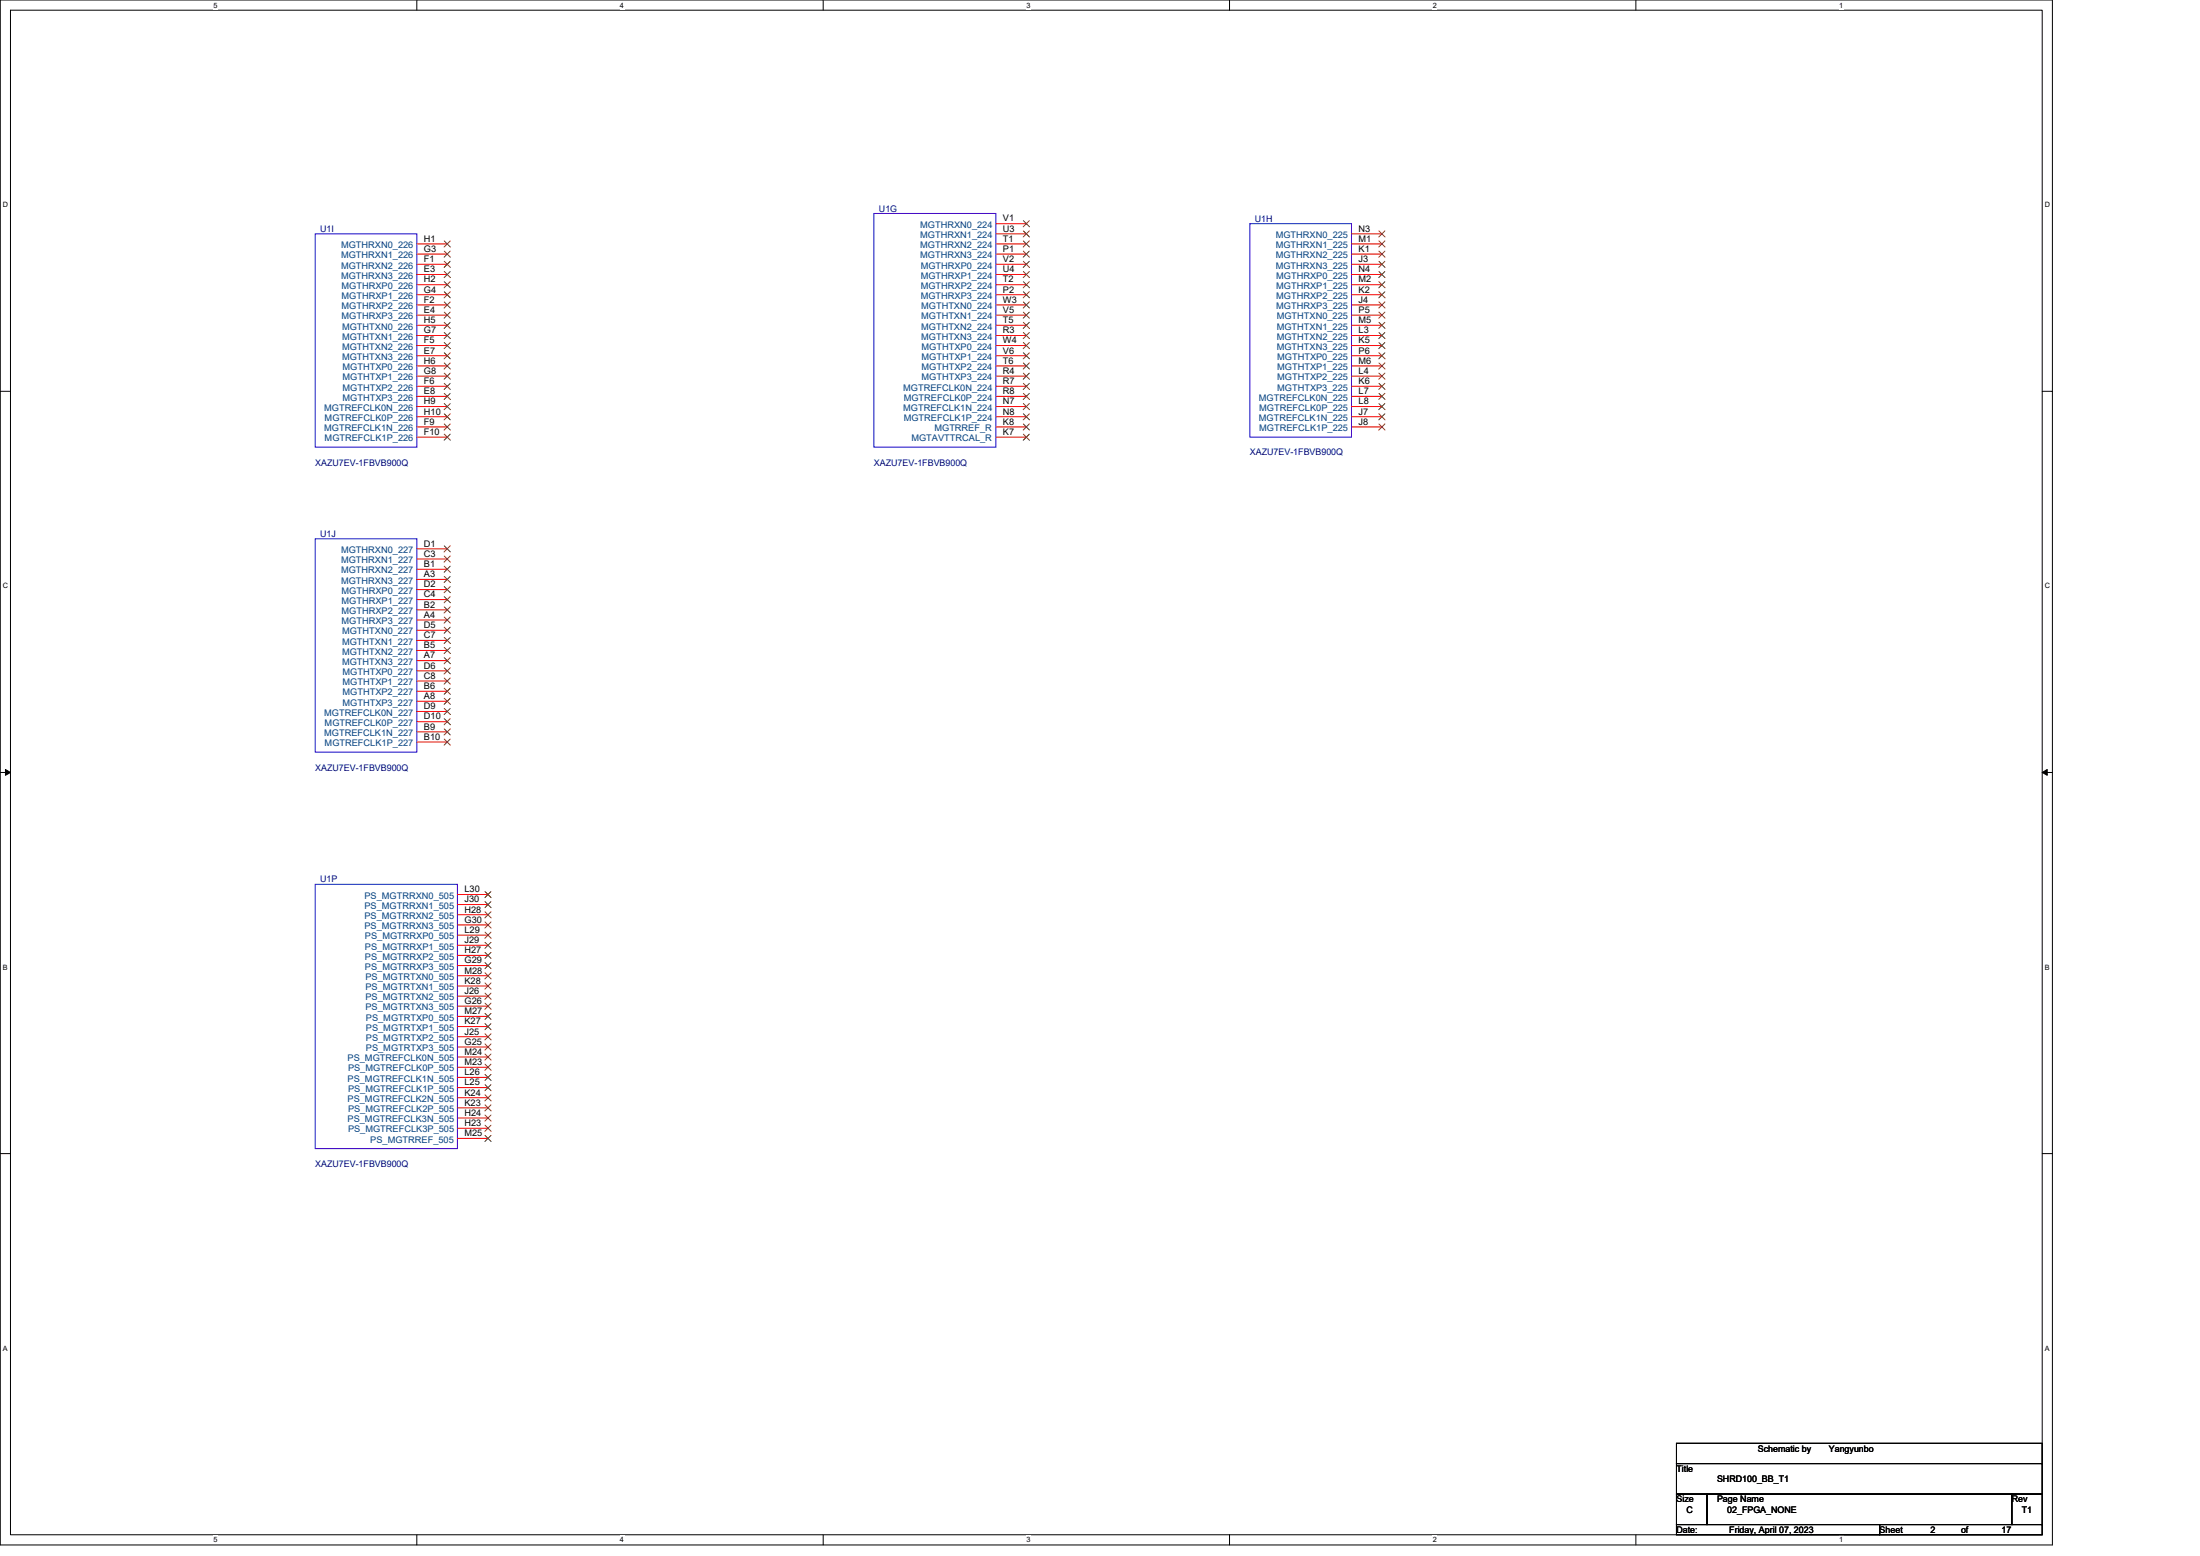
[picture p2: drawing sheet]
<svg xmlns="http://www.w3.org/2000/svg" width="297mm" height="210mm" viewBox="0 0 297 210" stroke-linecap="round" stroke-linejoin="round" font-family="sans-serif">
<path d="M0 0h277.1v208.5h-277.1zM1.4 1.4h274.3v205.7h-274.3z" fill="none" stroke="#000" stroke-width=".14"/>
<g fill="#fff">
<path d="M28.8 .1h.6v1.1h-.6z"/>
<path d="M28.8 207.3h.6v1.1h-.6z"/>
</g>
<path d="M56.3 0v1.4M56.3 207.1v1.4" fill="none" stroke="#000" stroke-width=".14"/>
<g fill="#fff">
<path d="M83.7 .1h.6v1.1h-.6z"/>
<path d="M83.7 207.3h.6v1.1h-.6z"/>
</g>
<path d="M111.1 0v1.4M111.1 207.1v1.4" fill="none" stroke="#000" stroke-width=".14"/>
<g fill="#fff">
<path d="M138.6 .1h.5v1.1h-.5z"/>
<path d="M138.6 207.3h.5v1.1h-.5z"/>
</g>
<path d="M166 0v1.4M166 207.1v1.4" fill="none" stroke="#000" stroke-width=".14"/>
<g fill="#fff">
<path d="M193.4 .1h.6v1.1h-.6z"/>
<path d="M193.4 207.3h.6v1.1h-.6z"/>
</g>
<path d="M220.9 0v1.4M220.9 207.1v1.4" fill="none" stroke="#000" stroke-width=".14"/>
<g fill="#fff">
<path d="M248.3 .1h.6v1.1h-.6z"/>
<path d="M248.3 207.3h.6v1.1h-.6z"/>
<path d="M.4 27.1h.7v1.1h-.7z"/>
<path d="M276.1 27.1h.7v1.1h-.7z"/>
<path d="M.4 78.5h.7v1.1h-.7z"/>
<path d="M276.1 78.5h.7v1.1h-.7z"/>
</g>
<path d="M0 52.8h1.4M275.7 52.8h1.4" fill="none" stroke="#000" stroke-width=".14"/>
<g fill="#fff">
<path d="M.4 130h.7v1.1h-.7z"/>
<path d="M276.1 130h.7v1.1h-.7z"/>
</g>
<path d="M0 104.2h1.4M275.7 104.2h1.4" fill="none" stroke="#000" stroke-width=".14"/>
<path d="M.7 103.8l.7 .4-.7 .4zM275.7 104.2l.7-.4v.8z" fill="#000" stroke="#000" stroke-width=".14"/>
<g fill="#fff">
<path d="M.4 181.4h.7v1.1h-.7z"/>
<path d="M276.1 181.4h.7v1.1h-.7z"/>
</g>
<path d="M0 155.7h1.4M275.7 155.7h1.4M226.4 194.8h49.3v2.7h-49.3zM226.4 197.5h49.3v4.1h-49.3zM226.4 201.6h4.1v4.1h-4.1zM226.4 205.7h27.4v1.4h-27.4zM230.5 201.6h41.1v4.1h-41.1zM253.8 205.7h21.9v1.4h-21.9zM271.6 201.6h4.1v4.1h-4.1z" fill="none" stroke="#000" stroke-width=".14"/>
<path d="M42.6 31.6h13.7v28.7h-13.7zM118 28.8h16.5v31.5h-16.5zM168.8 30.2h13.7v28.8h-13.7zM42.6 72.7h13.7v28.8h-13.7zM42.6 119.3h19.2v35.7h-19.2z" fill="none" stroke="#00f" stroke-width=".14"/>
<g fill="none" stroke="#f00" stroke-width=".14">
<path d="M56.3 32.9h4.1M56.3 34.3h4.1M56.3 35.7h4.1M56.3 37h4.1M56.3 38.4h4.1M56.3 39.8h4.1M134.5 30.2h4.1M134.5 31.6h4.1M134.5 32.9h4.1M134.5 34.3h4.1M134.5 35.7h4.1M134.5 37h4.1"/>
<path d="M134.5 38.4h4.1M134.5 39.8h4.1M182.5 31.6h4.1M182.5 32.9h4.1M182.5 34.3h4.1M182.5 35.7h4.1M182.5 37h4.1M182.5 38.4h4.1M182.5 39.8h4.1M56.3 41.1h4.1M56.3 42.5h4.1M56.3 43.9h4.1"/>
<path d="M56.3 45.3h4.1M56.3 46.6h4.1M56.3 48h4.1M56.3 49.4h4.1M56.3 50.8h4.1M56.3 52.1h4.1M56.3 53.5h4.1M56.3 54.9h4.1M56.3 56.2h4.1M56.3 57.6h4.1M56.3 59h4.1M134.5 59h4.1"/>
<path d="M134.5 41.1h4.1M134.5 42.5h4.1M134.5 43.9h4.1M134.5 45.3h4.1M134.5 46.6h4.1M134.5 48h4.1M134.5 49.4h4.1M134.5 50.8h4.1M134.5 52.1h4.1M134.5 53.5h4.1M134.5 54.9h4.1M134.5 56.2h4.1"/>
<path d="M134.5 57.6h4.1M182.5 41.1h4.1M182.5 42.5h4.1M182.5 43.9h4.1M182.5 45.3h4.1M182.5 46.6h4.1M182.5 48h4.1M182.5 49.4h4.1M182.5 50.8h4.1M182.5 52.1h4.1M182.5 53.5h4.1M182.5 54.9h4.1"/>
<path d="M182.5 56.2h4.1M182.5 57.6h4.1M56.3 74.1h4.1M56.3 75.4h4.1M56.3 76.8h4.1M56.3 78.2h4.1M56.3 79.6h4.1M56.3 80.9h4.1M56.3 82.3h4.1M56.3 83.7h4.1M56.3 85h4.1M56.3 86.4h4.1"/>
<path d="M56.3 87.8h4.1M56.3 89.2h4.1M56.3 90.5h4.1M56.3 91.9h4.1M56.3 93.3h4.1M56.3 94.6h4.1M56.3 96h4.1M56.3 97.4h4.1M56.3 98.8h4.1M56.3 100.1h4.1M61.8 120.7h4.1M61.8 122.1h4.1"/>
<path d="M61.8 123.4h4.1M61.8 124.8h4.1M61.8 126.2h4.1M61.8 127.6h4.1M61.8 128.9h4.1M61.8 130.3h4.1M61.8 131.7h4.1M61.8 133.1h4.1M61.8 134.4h4.1M61.8 135.8h4.1M61.8 137.2h4.1M61.8 138.5h4.1"/>
<path d="M61.8 139.9h4.1M61.8 141.3h4.1M61.8 142.6h4.1M61.8 144h4.1M61.8 145.4h4.1M61.8 146.8h4.1M61.8 148.1h4.1M61.8 149.5h4.1M61.8 150.9h4.1M61.8 152.3h4.1M61.8 153.6h4.1"/>
</g>
<g fill="none" stroke="#804000" stroke-width=".14">
<path d="M60 32.5l.8 .8M60 33.9l.8 .8M60 35.3l.8 .8M60 36.6l.8 .9M60 38l.8 .8M60 39.4l.8 .8M60.8 32.5l-.8 .8M60.8 33.9l-.8 .8M60.8 35.3l-.8 .8M60.8 36.6l-.8 .9M60.8 38l-.8 .8M60.8 39.4l-.8 .8"/>
<path d="M138.2 29.8l.8 .8M138.2 31.2l.8 .8M138.2 32.5l.8 .8M138.2 33.9l.8 .8M138.2 35.3l.8 .8M138.2 36.6l.8 .9M138.2 38l.8 .8M138.2 39.4l.8 .8M139 29.8l-.8 .8M139 31.2l-.8 .8M139 32.5l-.8 .8M139 33.9l-.8 .8"/>
<path d="M139 35.3l-.8 .8M139 36.6l-.8 .9M139 38l-.8 .8M139 39.4l-.8 .8M186.2 31.2l.8 .8M186.2 32.5l.8 .8M186.2 33.9l.8 .8M186.2 35.3l.8 .8M186.2 36.6l.8 .9M186.2 38l.8 .8M186.2 39.4l.8 .8M187 31.2l-.8 .8"/>
<path d="M187 32.5l-.8 .8M187 33.9l-.8 .8M187 35.3l-.8 .8M187 36.6l-.8 .9M187 38l-.8 .8M187 39.4l-.8 .8M60 40.7l.8 .9M60 42.1l.8 .8M60 43.5l.8 .8M60 44.9l.8 .8M60 46.2l.8 .9M60 47.6l.8 .8"/>
<path d="M60 49l.8 .8M60 50.4l.8 .8M60 51.7l.8 .9M60 53.1l.8 .8M60 54.5l.8 .8M60 55.8l.8 .9M60 57.2l.8 .8M60 58.6l.8 .8M60.8 40.7l-.8 .9M60.8 42.1l-.8 .8M60.8 43.5l-.8 .8M60.8 44.9l-.8 .8"/>
<path d="M60.8 46.2l-.8 .9M60.8 47.6l-.8 .8M60.8 49l-.8 .8M60.8 50.4l-.8 .8M60.8 51.7l-.8 .9M60.8 53.1l-.8 .8M60.8 54.5l-.8 .8M60.8 55.8l-.8 .9M60.8 57.2l-.8 .8M60.8 58.6l-.8 .8M138.2 58.6l.8 .8M138.2 40.7l.8 .9"/>
<path d="M138.2 42.1l.8 .8M138.2 43.5l.8 .8M138.2 44.9l.8 .8M138.2 46.2l.8 .9M138.2 47.6l.8 .8M138.2 49l.8 .8M138.2 50.4l.8 .8M138.2 51.7l.8 .9M138.2 53.1l.8 .8M138.2 54.5l.8 .8M138.2 55.8l.8 .9M138.2 57.2l.8 .8"/>
<path d="M139 58.6l-.8 .8M139 40.7l-.8 .9M139 42.1l-.8 .8M139 43.5l-.8 .8M139 44.9l-.8 .8M139 46.2l-.8 .9M139 47.6l-.8 .8M139 49l-.8 .8M139 50.4l-.8 .8M139 51.7l-.8 .9M139 53.1l-.8 .8M139 54.5l-.8 .8"/>
<path d="M139 55.8l-.8 .9M139 57.2l-.8 .8M186.2 40.7l.8 .9M186.2 42.1l.8 .8M186.2 43.5l.8 .8M186.2 44.9l.8 .8M186.2 46.2l.8 .9M186.2 47.6l.8 .8M186.2 49l.8 .8M186.2 50.4l.8 .8M186.2 51.7l.8 .9M186.2 53.1l.8 .8"/>
<path d="M186.2 54.5l.8 .8M186.2 55.8l.8 .9M186.2 57.2l.8 .8M187 40.7l-.8 .9M187 42.1l-.8 .8M187 43.5l-.8 .8M187 44.9l-.8 .8M187 46.2l-.8 .9M187 47.6l-.8 .8M187 49l-.8 .8M187 50.4l-.8 .8M187 51.7l-.8 .9"/>
<path d="M187 53.1l-.8 .8M187 54.5l-.8 .8M187 55.8l-.8 .9M187 57.2l-.8 .8M60 73.7l.8 .8M60 75l.8 .9M60 76.4l.8 .8M60 77.8l.8 .8M60 79.2l.8 .8M60.8 73.7l-.8 .8M60.8 75l-.8 .9M60.8 76.4l-.8 .8"/>
<path d="M60.8 77.8l-.8 .8M60.8 79.2l-.8 .8M60 80.5l.8 .8M60 81.9l.8 .8M60 83.3l.8 .8M60 84.6l.8 .9M60 86l.8 .8M60 87.4l.8 .8M60 88.8l.8 .8M60 90.1l.8 .9M60 91.5l.8 .8M60 92.9l.8 .8"/>
<path d="M60 94.2l.8 .9M60 95.6l.8 .8M60 97l.8 .8M60 98.4l.8 .8M60 99.7l.8 .9M60.8 80.5l-.8 .8M60.8 81.9l-.8 .8M60.8 83.3l-.8 .8M60.8 84.6l-.8 .9M60.8 86l-.8 .8M60.8 87.4l-.8 .8M60.8 88.8l-.8 .8"/>
<path d="M60.8 90.1l-.8 .9M60.8 91.5l-.8 .8M60.8 92.9l-.8 .8M60.8 94.2l-.8 .9M60.8 95.6l-.8 .8M60.8 97l-.8 .8M60.8 98.4l-.8 .8M60.8 99.7l-.8 .9M65.5 120.3l.8 .8M65.5 121.7l.8 .8M65.5 123l.8 .9M65.5 124.4l.8 .8"/>
<path d="M65.5 125.8l.8 .8M65.5 127.2l.8 .8M65.5 128.5l.8 .8M65.5 129.9l.8 .8M65.5 131.3l.8 .8M65.5 132.7l.8 .8M65.5 134l.8 .9M65.5 135.4l.8 .8M65.5 136.8l.8 .8M65.5 138.1l.8 .9M65.5 139.5l.8 .8M66.3 120.3l-.8 .8"/>
<path d="M66.3 121.7l-.8 .8M66.3 123l-.8 .9M66.3 124.4l-.8 .8M66.3 125.8l-.8 .8M66.3 127.2l-.8 .8M66.3 128.5l-.8 .8M66.3 129.9l-.8 .8M66.3 131.3l-.8 .8M66.3 132.7l-.8 .8M66.3 134l-.8 .9M66.3 135.4l-.8 .8M66.3 136.8l-.8 .8"/>
<path d="M66.3 138.1l-.8 .9M66.3 139.5l-.8 .8M65.5 140.9l.8 .8M65.5 142.2l.8 .9M65.5 143.6l.8 .8M65.5 145l.8 .8M65.5 146.4l.8 .8M65.5 147.7l.8 .9M65.5 149.1l.8 .8M65.5 150.5l.8 .8M65.5 151.8l.8 .9M65.5 153.2l.8 .9"/>
<path d="M66.3 140.9l-.8 .8M66.3 142.2l-.8 .9M66.3 143.6l-.8 .8M66.3 145l-.8 .8M66.3 146.4l-.8 .8M66.3 147.7l-.8 .9M66.3 149.1l-.8 .8M66.3 150.5l-.8 .8M66.3 151.8l-.8 .9M66.3 153.2l-.8 .9"/>
</g>
<g font-size="1.2" fill="#000080">
<text x="118.7" y="28.6">U1G</text>
<text x="169.4" y="29.9">U1H</text>
<text x="43.2" y="31.3">U1I</text>
<text x="42.6" y="62.8">XAZU7EV-1FBVB900Q</text>
<text x="118" y="62.8">XAZU7EV-1FBVB900Q</text>
<text x="168.8" y="61.5">XAZU7EV-1FBVB900Q</text>
<text x="43.2" y="72.5">U1J</text>
<text x="42.6" y="104">XAZU7EV-1FBVB900Q</text>
<text x="43.2" y="119.1">U1P</text>
<text x="42.6" y="157.5">XAZU7EV-1FBVB900Q</text>
</g>
<g font-size="1.2">
<text x="135.4" y="29.9">V1</text>
<text x="57.2" y="32.6">H1</text>
<text x="57.2" y="34">G3</text>
<text x="57.2" y="35.4">F1</text>
<text x="135.4" y="31.3">U3</text>
<text x="135.4" y="32.6">T1</text>
<text x="135.4" y="34">P1</text>
<text x="135.4" y="35.4">V2</text>
<text x="183.4" y="31.3">N3</text>
<text x="183.4" y="32.6">M1</text>
<text x="183.4" y="34">K1</text>
<text x="183.4" y="35.4">J3</text>
<text x="57.2" y="38.1">H2</text>
<text x="57.2" y="39.5">G4</text>
<text x="57.2" y="40.9">F2</text>
<text x="57.2" y="36.7">E3</text>
<text x="135.4" y="36.7">U4</text>
<text x="135.4" y="38.1">T2</text>
<text x="135.4" y="39.5">P2</text>
<text x="135.4" y="40.9">W3</text>
<text x="183.4" y="36.7">N4</text>
<text x="183.4" y="38.1">M2</text>
<text x="183.4" y="39.5">K2</text>
<text x="183.4" y="40.9">J4</text>
<text x="57.2" y="42.2">E4</text>
<text x="57.2" y="43.6">H5</text>
<text x="57.2" y="45">G7</text>
<text x="57.2" y="46.3">F5</text>
<text x="57.2" y="47.7">E7</text>
<text x="135.4" y="46.3">W4</text>
<text x="135.4" y="47.7">V6</text>
<text x="135.4" y="42.2">V5</text>
<text x="135.4" y="43.6">T5</text>
<text x="135.4" y="45">R3</text>
<text x="183.4" y="47.7">P6</text>
<text x="183.4" y="42.2">P5</text>
<text x="183.4" y="43.6">M5</text>
<text x="183.4" y="45">L3</text>
<text x="183.4" y="46.3">K5</text>
<text x="57.2" y="49.1">H6</text>
<text x="57.2" y="50.5">G8</text>
<text x="57.2" y="51.8">F6</text>
<text x="57.2" y="53.2">E8</text>
<text x="135.4" y="49.1">T6</text>
<text x="135.4" y="50.5">R4</text>
<text x="135.4" y="51.8">R7</text>
<text x="135.4" y="53.2">R8</text>
<text x="183.4" y="49.1">M6</text>
<text x="183.4" y="50.5">L4</text>
<text x="183.4" y="51.8">K6</text>
<text x="183.4" y="53.2">L7</text>
<text x="57.2" y="54.6">H9</text>
<text x="57.2" y="57.3">F9</text>
<text x="57.2" y="55.9">H10</text>
<text x="57.2" y="58.7">F10</text>
<text x="135.4" y="54.6">N7</text>
<text x="135.4" y="57.3">K8</text>
<text x="135.4" y="58.7">K7</text>
<text x="135.4" y="55.9">N8</text>
<text x="183.4" y="55.9">J7</text>
<text x="183.4" y="54.6">L8</text>
<text x="183.4" y="57.3">J8</text>
<text x="57.2" y="73.8">D1</text>
<text x="57.2" y="75.1">C3</text>
<text x="57.2" y="76.5">B1</text>
<text x="57.2" y="77.9">A3</text>
<text x="57.2" y="79.3">D2</text>
<text x="57.2" y="80.6">C4</text>
<text x="57.2" y="82">B2</text>
<text x="57.2" y="83.4">A4</text>
<text x="57.2" y="84.8">D5</text>
<text x="57.2" y="86.1">C7</text>
<text x="57.2" y="87.5">B5</text>
<text x="57.2" y="88.9">A7</text>
<text x="57.2" y="90.2">D6</text>
<text x="57.2" y="91.6">C8</text>
<text x="57.2" y="93">B6</text>
<text x="57.2" y="94.3">A8</text>
<text x="57.2" y="95.7">D9</text>
<text x="57.2" y="98.5">B9</text>
<text x="57.2" y="97.1">D10</text>
<text x="57.2" y="99.8">B10</text>
<text x="62.7" y="125.9">L29</text>
<text x="62.7" y="120.4">L30</text>
<text x="62.7" y="121.8">J30</text>
<text x="62.7" y="123.1">H28</text>
<text x="62.7" y="124.5">G30</text>
<text x="62.7" y="127.3">J29</text>
<text x="62.7" y="128.6">H27</text>
<text x="62.7" y="130">G29</text>
<text x="62.7" y="131.4">M28</text>
<text x="62.7" y="132.8">K28</text>
<text x="62.7" y="134.1">J26</text>
<text x="62.7" y="135.5">G26</text>
<text x="62.7" y="136.9">M27</text>
<text x="62.7" y="142.3">M24</text>
<text x="62.7" y="143.7">M23</text>
<text x="62.7" y="138.2">K27</text>
<text x="62.7" y="139.6">J25</text>
<text x="62.7" y="141">G25</text>
<text x="62.7" y="145.1">L26</text>
<text x="62.7" y="147.8">K24</text>
<text x="62.7" y="146.5">L25</text>
<text x="62.7" y="149.2">K23</text>
<text x="62.7" y="150.6">H24</text>
<text x="62.7" y="153.3">M25</text>
<text x="62.7" y="152">H23</text>
<text x="237.3" y="195.9">Schematic by</text>
<text x="246.9" y="195.9">Yangyunbo</text>
<text x="226.4" y="198.6">Title</text>
<text x="226.4" y="202.8">Size</text>
<text x="231.8" y="202.8">Page Name</text>
<text x="231.8" y="200">SHRD100_BB_T1</text>
<text x="271.6" y="202.8">Rev</text>
<text x="226.4" y="206.9">Date:</text>
<text x="227.7" y="204.1">C</text>
<text x="233.2" y="204.1">02_FPGA_NONE</text>
<text x="233.5" y="206.9">Friday, April 07, 2023</text>
<text x="253.8" y="206.9">Sheet</text>
<text x="260.6" y="206.9">2</text>
<text x="264.8" y="206.9">of</text>
<text x="270.3" y="206.9">17</text>
<text x="273" y="204.1">T1</text>
</g>
<g font-size="1.2" fill="#004080">
<text x="46.1" y="33.5">MGTHRXN0_226</text>
<text x="46.1" y="34.9">MGTHRXN1_226</text>
<text x="124.2" y="30.8">MGTHRXN0_224</text>
<text x="124.2" y="32.1">MGTHRXN1_224</text>
<text x="124.2" y="33.5">MGTHRXN2_224</text>
<text x="124.2" y="34.9">MGTHRXN3_224</text>
<text x="172.3" y="32.1">MGTHRXN0_225</text>
<text x="172.3" y="33.5">MGTHRXN1_225</text>
<text x="172.3" y="34.9">MGTHRXN2_225</text>
<text x="46.1" y="36.2">MGTHRXN2_226</text>
<text x="46.1" y="37.6">MGTHRXN3_226</text>
<text x="46.1" y="39">MGTHRXP0_226</text>
<text x="46.1" y="40.3">MGTHRXP1_226</text>
<text x="46.1" y="41.7">MGTHRXP2_226</text>
<text x="124.3" y="36.2">MGTHRXP0_224</text>
<text x="124.3" y="37.6">MGTHRXP1_224</text>
<text x="124.3" y="39">MGTHRXP2_224</text>
<text x="124.3" y="40.3">MGTHRXP3_224</text>
<text x="124.4" y="41.7">MGTHTXN0_224</text>
<text x="172.3" y="36.2">MGTHRXN3_225</text>
<text x="172.3" y="37.6">MGTHRXP0_225</text>
<text x="172.3" y="39">MGTHRXP1_225</text>
<text x="172.3" y="40.3">MGTHRXP2_225</text>
<text x="172.3" y="41.7">MGTHRXP3_225</text>
<text x="46.1" y="43.1">MGTHRXP3_226</text>
<text x="46.2" y="44.5">MGTHTXN0_226</text>
<text x="46.2" y="45.8">MGTHTXN1_226</text>
<text x="46.2" y="47.2">MGTHTXN2_226</text>
<text x="124.4" y="43.1">MGTHTXN1_224</text>
<text x="124.4" y="44.5">MGTHTXN2_224</text>
<text x="124.4" y="45.8">MGTHTXN3_224</text>
<text x="124.4" y="47.2">MGTHTXP0_224</text>
<text x="172.4" y="43.1">MGTHTXN0_225</text>
<text x="172.4" y="44.5">MGTHTXN1_225</text>
<text x="172.4" y="45.8">MGTHTXN2_225</text>
<text x="172.4" y="47.2">MGTHTXN3_225</text>
<text x="46.2" y="48.6">MGTHTXN3_226</text>
<text x="46.2" y="50">MGTHTXP0_226</text>
<text x="46.2" y="51.3">MGTHTXP1_226</text>
<text x="46.2" y="52.7">MGTHTXP2_226</text>
<text x="122" y="52.7">MGTREFCLK0N_224</text>
<text x="124.4" y="48.6">MGTHTXP1_224</text>
<text x="124.4" y="50">MGTHTXP2_224</text>
<text x="124.4" y="51.3">MGTHTXP3_224</text>
<text x="172.4" y="48.6">MGTHTXP0_225</text>
<text x="172.4" y="50">MGTHTXP1_225</text>
<text x="172.4" y="51.3">MGTHTXP2_225</text>
<text x="172.4" y="52.7">MGTHTXP3_225</text>
<text x="43.8" y="55.4">MGTREFCLK0N_226</text>
<text x="43.8" y="58.2">MGTREFCLK1N_226</text>
<text x="43.8" y="56.8">MGTREFCLK0P_226</text>
<text x="43.8" y="59.6">MGTREFCLK1P_226</text>
<text x="46.2" y="54.1">MGTHTXP3_226</text>
<text x="122" y="55.4">MGTREFCLK1N_224</text>
<text x="122" y="54.1">MGTREFCLK0P_224</text>
<text x="122" y="56.8">MGTREFCLK1P_224</text>
<text x="123.1" y="59.6">MGTAVTTRCAL_R</text>
<text x="126.2" y="58.2">MGTRREF_R</text>
<text x="170" y="54.1">MGTREFCLK0N_225</text>
<text x="170" y="56.8">MGTREFCLK1N_225</text>
<text x="170" y="55.4">MGTREFCLK0P_225</text>
<text x="170" y="58.2">MGTREFCLK1P_225</text>
<text x="46.1" y="74.6">MGTHRXN0_227</text>
<text x="46.1" y="76">MGTHRXN1_227</text>
<text x="46.1" y="77.4">MGTHRXN2_227</text>
<text x="46.1" y="78.8">MGTHRXN3_227</text>
<text x="46.1" y="80.1">MGTHRXP0_227</text>
<text x="46.1" y="81.5">MGTHRXP1_227</text>
<text x="46.1" y="82.9">MGTHRXP2_227</text>
<text x="46.1" y="84.2">MGTHRXP3_227</text>
<text x="46.2" y="85.6">MGTHTXN0_227</text>
<text x="46.2" y="87">MGTHTXN1_227</text>
<text x="46.2" y="88.3">MGTHTXN2_227</text>
<text x="46.2" y="89.7">MGTHTXN3_227</text>
<text x="46.2" y="91.1">MGTHTXP0_227</text>
<text x="46.2" y="92.5">MGTHTXP1_227</text>
<text x="46.2" y="93.9">MGTHTXP2_227</text>
<text x="46.2" y="95.2">MGTHTXP3_227</text>
<text x="43.8" y="96.6">MGTREFCLK0N_227</text>
<text x="43.8" y="99.3">MGTREFCLK1N_227</text>
<text x="43.8" y="98">MGTREFCLK0P_227</text>
<text x="43.8" y="100.7">MGTREFCLK1P_227</text>
<text x="49.2" y="121.3">PS_MGTRRXN0_505</text>
<text x="49.2" y="122.6">PS_MGTRRXN1_505</text>
<text x="49.2" y="124">PS_MGTRRXN2_505</text>
<text x="49.2" y="125.4">PS_MGTRRXN3_505</text>
<text x="49.3" y="126.8">PS_MGTRRXP0_505</text>
<text x="49.3" y="128.1">PS_MGTRRXP1_505</text>
<text x="49.3" y="129.5">PS_MGTRRXP2_505</text>
<text x="49.3" y="130.9">PS_MGTRRXP3_505</text>
<text x="49.3" y="132.2">PS_MGTRTXN0_505</text>
<text x="49.3" y="133.6">PS_MGTRTXN1_505</text>
<text x="49.3" y="135">PS_MGTRTXN2_505</text>
<text x="49.3" y="136.4">PS_MGTRTXN3_505</text>
<text x="49.4" y="137.7">PS_MGTRTXP0_505</text>
<text x="46.9" y="143.2">PS_MGTREFCLK0N_505</text>
<text x="49.4" y="139.1">PS_MGTRTXP1_505</text>
<text x="49.4" y="140.5">PS_MGTRTXP2_505</text>
<text x="49.4" y="141.9">PS_MGTRTXP3_505</text>
<text x="46.9" y="146">PS_MGTREFCLK1N_505</text>
<text x="46.9" y="148.7">PS_MGTREFCLK2N_505</text>
<text x="47" y="144.6">PS_MGTREFCLK0P_505</text>
<text x="47" y="147.3">PS_MGTREFCLK1P_505</text>
<text x="46.9" y="151.4">PS_MGTREFCLK3N_505</text>
<text x="47" y="150.1">PS_MGTREFCLK2P_505</text>
<text x="47" y="152.8">PS_MGTREFCLK3P_505</text>
<text x="50" y="154.2">PS_MGTRREF_505</text>
</g>
<g font-size="1">
<text x="28.8" y="1">5</text>
<text x="83.7" y="1">4</text>
<text x="138.6" y="1">3</text>
<text x="193.4" y="1">2</text>
<text x="248.3" y="1">1</text>
<text x=".4" y="28">D</text>
<text x="276.1" y="28">D</text>
<text x=".4" y="79.4">C</text>
<text x="276.1" y="79.4">C</text>
<text x=".4" y="130.9">B</text>
<text x="276.1" y="130.9">B</text>
<text x=".4" y="182.3">A</text>
<text x="276.1" y="182.3">A</text>
<text x="28.8" y="208.2">5</text>
<text x="83.7" y="208.2">4</text>
<text x="138.6" y="208.2">3</text>
<text x="193.4" y="208.2">2</text>
<text x="248.3" y="208.2">1</text>
</g>
</svg>
